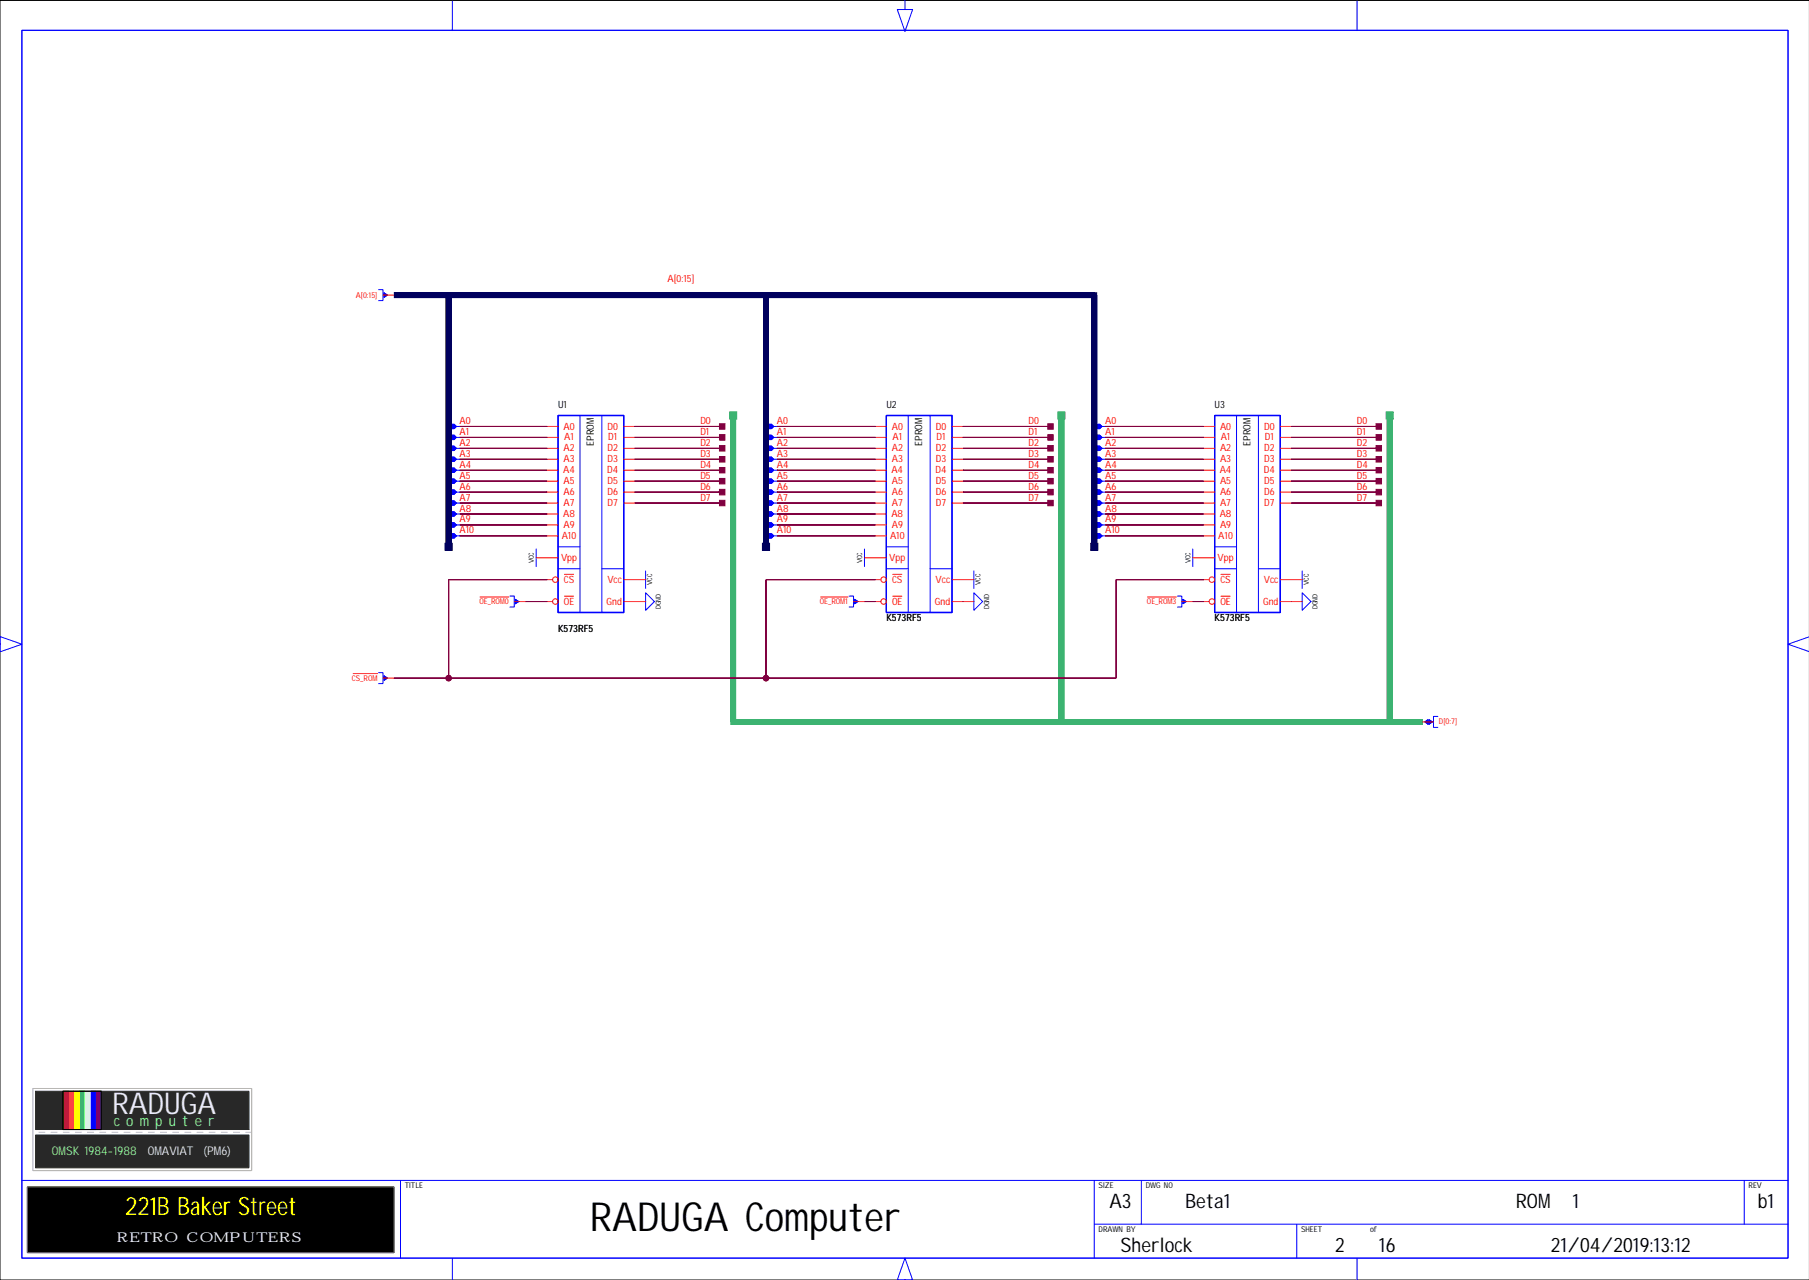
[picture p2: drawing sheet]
<svg xmlns="http://www.w3.org/2000/svg" width="420mm" height="297mm" viewBox="0 0 420 297" stroke-linecap="round" stroke-linejoin="round" font-family="sans-serif">
<path d="M419.9 .1h-419.9v296.9h419.9M14.6 253.2h8.9v8.9h-8.9z" fill="none" stroke="#000" stroke-width=".23"/>
<path d="M129.5 96.4h15.2v45.7h-15.2zM205.7 96.4h15.2v45.7h-15.2zM281.9 96.4h15.2v45.7h-15.2z" fill="none" stroke="#00f" stroke-width=".3"/>
<g fill="none" stroke="#f00" stroke-width=".23">
<path d="M88.9 68.5h2.5M106.7 99h.1M127 99h2.5M144.7 99h2.6M180.3 99h.1M203.2 99h2.5M220.9 99h2.6M256.5 99h.1M279.3 99h2.6M297.1 99h2.6M106.7 101.5h.1M106.7 104h.1"/>
<path d="M106.7 106.6h.1M106.7 109.1h.1M106.7 111.7h.1M106.7 114.2h.1M106.7 116.7h.1M106.7 119.3h.1M127 101.5h2.5M127 104h2.5M127 106.6h2.5M127 109.1h2.5M127 111.7h2.5M127 114.2h2.5"/>
<path d="M127 116.7h2.5M127 119.3h2.5M144.7 101.5h2.6M144.7 104h2.6M144.7 106.6h2.6M144.7 109.1h2.6M144.7 111.7h2.6M144.7 114.2h2.6M144.7 116.7h2.6M180.3 101.5h.1M180.3 104h.1M180.3 106.6h.1"/>
<path d="M180.3 109.1h.1M180.3 111.7h.1M180.3 114.2h.1M180.3 116.7h.1M180.3 119.3h.1M203.2 101.5h2.5M203.2 104h2.5M203.2 106.6h2.5M203.2 109.1h2.5M203.2 111.7h2.5M203.2 114.2h2.5M203.2 116.7h2.5"/>
<path d="M203.2 119.3h2.5M220.9 101.5h2.6M220.9 104h2.6M220.9 106.6h2.6M220.9 109.1h2.6M220.9 111.7h2.6M220.9 114.2h2.6M220.9 116.7h2.6M256.5 101.5h.1M256.5 104h.1M256.5 106.6h.1M256.5 109.1h.1"/>
<path d="M256.5 111.7h.1M256.5 114.2h.1M256.5 116.7h.1M256.5 119.3h.1M279.3 101.5h2.6M279.3 104h2.6M279.3 106.6h2.6M279.3 109.1h2.6M279.3 111.7h2.6M279.3 114.2h2.6M279.3 116.7h2.6M279.3 119.3h2.6"/>
<path d="M297.1 101.5h2.6M297.1 104h2.6M297.1 106.6h2.6M297.1 109.1h2.6M297.1 111.7h2.6M297.1 114.2h2.6M297.1 116.7h2.6M106.7 121.8h.1M106.7 124.4h.1M111.4 138.5h6.7M119.4 139.6h2.5M124.4 129.4h5.1"/>
<path d="M127 121.8h2.5M127 124.4h2.5M127 134.5h1.2M127 139.6h1.2M131 133.3h2.1M131 138.4h2.1M144.7 134.5h5.1M144.7 139.6h5.1M180.3 121.8h.1M180.3 124.4h.1M190.5 138.5h6.3M198.1 139.6h2.5"/>
<path d="M200.6 129.4h5.1M203.2 121.8h2.5M203.2 124.4h2.5M203.2 134.5h1.2M203.2 139.6h1.2M207.2 133.3h2.1M207.2 138.4h2.1M220.9 134.5h5.1M220.9 139.6h5.1M256.5 121.8h.1M256.5 124.4h.1M266.3 138.5h6.7"/>
<path d="M274.3 139.6h2.5M276.8 129.4h5.1M279.3 121.8h2.6M279.3 124.4h2.6M279.3 134.5h1.3M279.3 139.6h1.3M283.4 133.3h2.1M283.4 138.4h2.1M297.1 134.5h5.1M297.1 139.6h5.1M82 156.3h5.6M88.9 157.4h2.5"/>
<path d="M330.1 167.5h2.6"/>
<circle cx="128.9" cy="134.5" r=".63"/>
<circle cx="128.9" cy="139.6" r=".63"/>
<circle cx="205.1" cy="134.5" r=".63"/>
<circle cx="205.1" cy="139.6" r=".63"/>
<circle cx="281.2" cy="134.5" r=".63"/>
<circle cx="281.2" cy="139.6" r=".63"/>
</g>
<g fill="none" stroke="#00f" stroke-width=".23">
<path d="M210 0v2.2h1.8l-1.8 5.1-1.8-5.1h1.8M5.1 7h409.8v285h-409.8zM105 .2v6.9M314.9 .2v6.9M87.9 67.2h1v2.6h-1M89.1 68l.8 .5-.8 .5zM104.6 98.5h.8l.5 .5-.5 .5h-.8l-.5-.5zM105.9 99h.8M134.6 96.4v45.7M139.7 96.4v45.7M177.8 99l.5-.5h.7l.5 .5-.5 .5h-.7zM179.5 99h.8"/>
<path d="M210.8 96.4v45.7M215.9 96.4v45.7M253.9 99l.6-.5h.7l.5 .5-.5 .5h-.7zM255.7 99h.8M287 96.4v45.7M292 96.4v45.7M104.1 109.1l.5-.5h.8l.5 .5-.5 .5h-.8zM104.1 116.7l.5-.5h.8l.5 .5-.5 .5h-.8zM104.6 101h.8l.5 .5-.5 .5h-.8l-.5-.5zM104.6 103.5h.8l.5 .5-.5 .6h-.8l-.5-.6zM104.6 106.1h.8l.5 .5-.5 .5h-.8l-.5-.5zM104.6 111.2h.8l.5 .5-.5 .5h-.8l-.5-.5z"/>
<path d="M104.6 113.7h.8l.5 .5-.5 .5h-.8l-.5-.5zM104.6 118.8h.8l.5 .5-.5 .5h-.8l-.5-.5zM105.9 101.5h.8M105.9 104h.8M105.9 106.6h.8M105.9 109.1h.8M105.9 111.7h.8M105.9 114.2h.8M105.9 116.7h.8M105.9 119.3h.8M177.8 101.5l.5-.5h.7l.5 .5-.5 .5h-.7zM177.8 104l.5-.5h.7l.5 .5-.5 .6h-.7z"/>
<path d="M177.8 106.6l.5-.5h.7l.5 .5-.5 .5h-.7zM177.8 109.1l.5-.5h.7l.5 .5-.5 .5h-.7zM177.8 111.7l.5-.5h.7l.5 .5-.5 .5h-.7zM177.8 114.2l.5-.5h.7l.5 .5-.5 .5h-.7zM177.8 116.7l.5-.5h.7l.5 .5-.5 .5h-.7zM177.8 119.3l.5-.5h.7l.5 .5-.5 .5h-.7zM179.5 101.5h.8M179.5 104h.8M179.5 106.6h.8M179.5 109.1h.8M179.5 111.7h.8M179.5 114.2h.8"/>
<path d="M179.5 116.7h.8M179.5 119.3h.8M253.9 101.5l.6-.5h.7l.5 .5-.5 .5h-.7zM253.9 104l.6-.5h.7l.5 .5-.5 .6h-.7zM253.9 106.6l.6-.5h.7l.5 .5-.5 .5h-.7zM253.9 109.1l.6-.5h.7l.5 .5-.5 .5h-.7zM253.9 111.7l.6-.5h.7l.5 .5-.5 .5h-.7zM253.9 114.2l.6-.5h.7l.5 .5-.5 .5h-.7zM253.9 116.7l.6-.5h.7l.5 .5-.5 .5h-.7zM253.9 119.3l.6-.5h.7l.5 .5-.5 .5h-.7zM255.7 101.5h.8M255.7 104h.8"/>
<path d="M255.7 106.6h.8M255.7 109.1h.8M255.7 111.7h.8M255.7 114.2h.8M255.7 116.7h.8M255.7 119.3h.8M104.6 121.3h.8l.5 .5-.5 .5h-.8l-.5-.5zM104.6 123.9h.8l.5 .5-.5 .5h-.8l-.5-.5zM105.9 121.8h.8M105.9 124.4h.8M118.3 138.3h1.1v2.6h-1.1M119.6 139.1l.8 .5-.8 .5z"/>
<path d="M124.4 127.4v4.1M129.5 132h5.1M129.5 126.9h5.1M139.7 132h5M149.8 137.6l2.1 2-2.1 2zM149.8 132.5v4M177.8 121.8l.5-.5h.7l.5 .5-.5 .5h-.7zM177.8 124.4l.5-.5h.7l.5 .5-.5 .5h-.7zM179.5 121.8h.8M179.5 124.4h.8M197.1 138.3h1v2.6h-1M198.3 139.1l.8 .5-.8 .5z"/>
<path d="M200.6 127.4v4.1M205.7 132h5.1M205.7 126.9h5.1M215.9 132h5M226 137.6l2 2-2 2zM226 132.5v4M253.9 121.8l.6-.5h.7l.5 .5-.5 .5h-.7zM253.9 124.4l.6-.5h.7l.5 .5-.5 .5h-.7zM255.7 121.8h.8M255.7 124.4h.8M273.2 138.3h1.1v2.6h-1.1M274.5 139.1l.8 .5-.8 .5z"/>
<path d="M276.8 127.4v4.1M281.9 132h5.1M281.9 126.9h5.1M292 132h5.1M302.2 137.6l2 2-2 2zM302.2 132.5v4M-.1 149.5l.1-1.8 5.1 1.8-5.1 1.8v-1.8M87.9 156.1h1v2.5h-1M89.1 156.9l.8 .5-.8 .5zM419.9 147.8l-5 1.7 5 1.7M330.6 167.5l.8-.5v1zM331.6 167l.8 .5-.8 .5z"/>
<path d="M333.7 166.3h-1v2.5h1M5.1 273.9h87.8M253.9 273.9h-161v18.1M264.9 273.9v10.2M404.8 273.9v10.2M414.9 273.9h-161v18.1M105 292v5.1M210 297h1.8l-1.8-5-1.8 5 1.8 .1M253.9 284.1h161M300.9 284.1v7.9M314.9 292v5.1"/>
</g>
<g fill="#00f" stroke="#00f" stroke-width=".23">
<path d="M253.9 99l.6-.5h.7l.5 .5-.5 .5h-.7z" fill-rule="evenodd"/>
<path d="M253.9 101.5l.6-.5h.7l.5 .5-.5 .5h-.7z" fill-rule="evenodd"/>
<path d="M253.9 104l.6-.5h.7l.5 .5-.5 .6h-.7z" fill-rule="evenodd"/>
<path d="M253.9 106.6l.6-.5h.7l.5 .5-.5 .5h-.7z" fill-rule="evenodd"/>
<path d="M253.9 109.1l.6-.5h.7l.5 .5-.5 .5h-.7z" fill-rule="evenodd"/>
<path d="M253.9 111.7l.6-.5h.7l.5 .5-.5 .5h-.7z" fill-rule="evenodd"/>
<path d="M253.9 114.2l.6-.5h.7l.5 .5-.5 .5h-.7z" fill-rule="evenodd"/>
<path d="M253.9 116.7l.6-.5h.7l.5 .5-.5 .5h-.7z" fill-rule="evenodd"/>
<path d="M253.9 119.3l.6-.5h.7l.5 .5-.5 .5h-.7z" fill-rule="evenodd"/>
<path d="M253.9 121.8l.6-.5h.7l.5 .5-.5 .5h-.7z" fill-rule="evenodd"/>
<path d="M253.9 124.4l.6-.5h.7l.5 .5-.5 .5h-.7z" fill-rule="evenodd"/>
<path d="M177.8 99l.5-.5h.7l.5 .5-.5 .5h-.7z" fill-rule="evenodd"/>
<path d="M177.8 101.5l.5-.5h.7l.5 .5-.5 .5h-.7z" fill-rule="evenodd"/>
<path d="M177.8 104l.5-.5h.7l.5 .5-.5 .6h-.7z" fill-rule="evenodd"/>
<path d="M177.8 106.6l.5-.5h.7l.5 .5-.5 .5h-.7z" fill-rule="evenodd"/>
<path d="M177.8 109.1l.5-.5h.7l.5 .5-.5 .5h-.7z" fill-rule="evenodd"/>
<path d="M177.8 111.7l.5-.5h.7l.5 .5-.5 .5h-.7z" fill-rule="evenodd"/>
<path d="M177.8 114.2l.5-.5h.7l.5 .5-.5 .5h-.7z" fill-rule="evenodd"/>
<path d="M177.8 116.7l.5-.5h.7l.5 .5-.5 .5h-.7z" fill-rule="evenodd"/>
<path d="M177.8 119.3l.5-.5h.7l.5 .5-.5 .5h-.7z" fill-rule="evenodd"/>
<path d="M177.8 121.8l.5-.5h.7l.5 .5-.5 .5h-.7z" fill-rule="evenodd"/>
<path d="M89.1 156.9l.8 .5-.8 .5z" fill-rule="evenodd"/>
<path d="M89.1 68l.8 .5-.8 .5z" fill-rule="evenodd"/>
<path d="M104.6 98.5h.8l.5 .5-.5 .5h-.8l-.5-.5z" fill-rule="evenodd"/>
<path d="M104.6 101h.8l.5 .5-.5 .5h-.8l-.5-.5z" fill-rule="evenodd"/>
<path d="M104.6 103.5h.8l.5 .5-.5 .6h-.8l-.5-.6z" fill-rule="evenodd"/>
<path d="M104.6 106.1h.8l.5 .5-.5 .5h-.8l-.5-.5z" fill-rule="evenodd"/>
<path d="M104.1 109.1l.5-.5h.8l.5 .5-.5 .5h-.8z" fill-rule="evenodd"/>
<path d="M104.6 111.2h.8l.5 .5-.5 .5h-.8l-.5-.5z" fill-rule="evenodd"/>
<path d="M104.6 113.7h.8l.5 .5-.5 .5h-.8l-.5-.5z" fill-rule="evenodd"/>
<path d="M104.1 116.7l.5-.5h.8l.5 .5-.5 .5h-.8z" fill-rule="evenodd"/>
<path d="M104.6 118.8h.8l.5 .5-.5 .5h-.8l-.5-.5z" fill-rule="evenodd"/>
<path d="M104.6 121.3h.8l.5 .5-.5 .5h-.8l-.5-.5z" fill-rule="evenodd"/>
<path d="M104.6 123.9h.8l.5 .5-.5 .5h-.8l-.5-.5z" fill-rule="evenodd"/>
<path d="M198.3 139.1l.8 .5-.8 .5z" fill-rule="evenodd"/>
<path d="M119.6 139.1l.8 .5-.8 .5z" fill-rule="evenodd"/>
<path d="M274.5 139.1l.8 .5-.8 .5z" fill-rule="evenodd"/>
<path d="M177.8 124.4l.5-.5h.7l.5 .5-.5 .5h-.7z" fill-rule="evenodd"/>
<path d="M331.6 167l.8 .5-.8 .5z" fill-rule="evenodd"/>
<path d="M330.6 167.5l.8-.5v1z" fill-rule="evenodd"/>
<path d="M21 253.2h1.2v8.9h-1.2z" fill-rule="evenodd"/>
</g>
<g fill="#3cb371" stroke="#3cb371" stroke-width="1.3" stroke-linecap="butt">
<path d="M322.5 96.4v71.1z" fill-rule="evenodd"/>
<path d="M322.5 167.5h7.6z" fill-rule="evenodd"/>
<path d="M246.3 167.5h76.2z" fill-rule="evenodd"/>
<path d="M170.1 167.5h76.2z" fill-rule="evenodd"/>
<path d="M246.3 96.4v71.1z" fill-rule="evenodd"/>
<path d="M170.1 96.4v71.1z" fill-rule="evenodd"/>
</g>
<path d="M170.1 96.4v71.1h160M246.3 96.4v71.1M322.5 96.4v71.1" fill="none" stroke="#3cb371" stroke-width="1.3" stroke-linecap="butt"/>
<g fill="#3cb371" stroke="#3cb371" stroke-width=".23">
<path d="M321.7 95.6h1.6v1.6h-1.6z" fill-rule="evenodd"/>
<path d="M245.5 95.6h1.6v1.6h-1.6z" fill-rule="evenodd"/>
<path d="M169.6 167h1.1v1.1h-1.1z" fill-rule="evenodd"/>
<path d="M169.3 95.6h1.7v1.6h-1.7z" fill-rule="evenodd"/>
<circle cx="322.5" cy="167.5" r=".55"/>
<circle cx="246.3" cy="167.5" r=".55"/>
</g>
<g fill="none" stroke="#3cb371" stroke-width=".23">
<circle cx="246.3" cy="167.5" r=".55"/>
<circle cx="322.5" cy="167.5" r=".55"/>
</g>
<g fill="#800040" stroke="#800040" stroke-width=".23">
<path d="M256.5 99h22.8z" fill-rule="evenodd"/>
<path d="M256.5 104h22.8z" fill-rule="evenodd"/>
<path d="M256.5 101.5h22.8z" fill-rule="evenodd"/>
<path d="M256.5 106.6h22.8z" fill-rule="evenodd"/>
<path d="M256.5 109.1h22.8z" fill-rule="evenodd"/>
<path d="M256.5 111.7h22.8z" fill-rule="evenodd"/>
<path d="M256.5 114.2h22.8z" fill-rule="evenodd"/>
<path d="M256.5 116.7h22.8z" fill-rule="evenodd"/>
<path d="M256.5 119.3h22.8z" fill-rule="evenodd"/>
<path d="M256.5 121.8h22.8z" fill-rule="evenodd"/>
<path d="M256.5 124.4h22.8z" fill-rule="evenodd"/>
<path d="M180.3 99h22.9z" fill-rule="evenodd"/>
<path d="M180.3 101.5h22.9z" fill-rule="evenodd"/>
<path d="M180.3 104h22.9z" fill-rule="evenodd"/>
<path d="M180.3 106.6h22.9z" fill-rule="evenodd"/>
<path d="M180.3 109.1h22.9z" fill-rule="evenodd"/>
<path d="M180.3 111.7h22.9z" fill-rule="evenodd"/>
<path d="M180.3 114.2h22.9z" fill-rule="evenodd"/>
<path d="M180.3 116.7h22.9z" fill-rule="evenodd"/>
<path d="M180.3 119.3h22.9z" fill-rule="evenodd"/>
<path d="M180.3 121.8h22.9z" fill-rule="evenodd"/>
<path d="M180.3 124.4h22.9z" fill-rule="evenodd"/>
<path d="M106.7 99h20.3z" fill-rule="evenodd"/>
<path d="M106.7 101.5h20.3z" fill-rule="evenodd"/>
<path d="M106.7 104h20.3z" fill-rule="evenodd"/>
<path d="M106.7 106.6h20.3z" fill-rule="evenodd"/>
<path d="M106.7 109.1h20.3z" fill-rule="evenodd"/>
<path d="M106.7 111.7h20.3z" fill-rule="evenodd"/>
<path d="M106.7 114.2h20.3z" fill-rule="evenodd"/>
<path d="M106.7 116.7h20.3z" fill-rule="evenodd"/>
<path d="M106.7 119.3h20.3z" fill-rule="evenodd"/>
<path d="M106.7 121.8h20.3z" fill-rule="evenodd"/>
<path d="M106.7 124.4h20.3z" fill-rule="evenodd"/>
<path d="M147.3 99h20.3z" fill-rule="evenodd"/>
<path d="M167 98.3h1.2v1.3h-1.2z" fill-rule="evenodd"/>
<path d="M147.3 101.5h20.3z" fill-rule="evenodd"/>
<path d="M167 100.9h1.2v1.2h-1.2z" fill-rule="evenodd"/>
<path d="M147.3 104h20.3z" fill-rule="evenodd"/>
<path d="M167 103.4h1.2v1.3h-1.2z" fill-rule="evenodd"/>
<path d="M147.3 106.6h20.3z" fill-rule="evenodd"/>
<path d="M167 105.9h1.2v1.3h-1.2z" fill-rule="evenodd"/>
<path d="M147.3 109.1h20.3z" fill-rule="evenodd"/>
<path d="M167 108.5h1.2v1.3h-1.2z" fill-rule="evenodd"/>
<path d="M147.3 111.7h20.3z" fill-rule="evenodd"/>
<path d="M167 111h1.2v1.3h-1.2z" fill-rule="evenodd"/>
<path d="M147.3 114.2h20.3z" fill-rule="evenodd"/>
<path d="M167 113.6h1.2v1.2h-1.2z" fill-rule="evenodd"/>
<path d="M147.3 116.7h20.3z" fill-rule="evenodd"/>
<path d="M167 116.1h1.2v1.3h-1.2z" fill-rule="evenodd"/>
<path d="M223.5 99h20.3z" fill-rule="evenodd"/>
<path d="M243.1 98.3h1.3v1.3h-1.3z" fill-rule="evenodd"/>
<path d="M223.5 101.5h20.3z" fill-rule="evenodd"/>
<path d="M243.1 100.9h1.3v1.2h-1.3z" fill-rule="evenodd"/>
<path d="M223.5 104h20.3z" fill-rule="evenodd"/>
<path d="M243.1 103.4h1.3v1.3h-1.3z" fill-rule="evenodd"/>
<path d="M223.5 106.6h20.3z" fill-rule="evenodd"/>
<path d="M243.1 105.9h1.3v1.3h-1.3z" fill-rule="evenodd"/>
<path d="M223.5 109.1h20.3z" fill-rule="evenodd"/>
<path d="M243.1 108.5h1.3v1.3h-1.3z" fill-rule="evenodd"/>
<path d="M223.5 111.7h20.3z" fill-rule="evenodd"/>
<path d="M243.1 111h1.3v1.3h-1.3z" fill-rule="evenodd"/>
<path d="M223.5 114.2h20.3z" fill-rule="evenodd"/>
<path d="M243.1 113.6h1.3v1.2h-1.3z" fill-rule="evenodd"/>
<path d="M223.5 116.7h20.3z" fill-rule="evenodd"/>
<path d="M243.1 116.1h1.3v1.3h-1.3z" fill-rule="evenodd"/>
<path d="M299.7 99h20.3z" fill-rule="evenodd"/>
<path d="M319.3 98.3h1.3v1.3h-1.3z" fill-rule="evenodd"/>
<path d="M299.7 101.5h20.3z" fill-rule="evenodd"/>
<path d="M319.3 100.9h1.3v1.2h-1.3z" fill-rule="evenodd"/>
<path d="M299.7 104h20.3z" fill-rule="evenodd"/>
<path d="M319.3 103.4h1.3v1.3h-1.3z" fill-rule="evenodd"/>
<path d="M299.7 106.6h20.3z" fill-rule="evenodd"/>
<path d="M319.3 105.9h1.3v1.3h-1.3z" fill-rule="evenodd"/>
<path d="M121.9 139.6h5.1z" fill-rule="evenodd"/>
<path d="M200.6 139.6h2.6z" fill-rule="evenodd"/>
<path d="M276.8 139.6h2.5z" fill-rule="evenodd"/>
<path d="M104.1 134.5v22.9z" fill-rule="evenodd"/>
<path d="M91.4 157.4h12.7z" fill-rule="evenodd"/>
<path d="M259 134.5h20.3z" fill-rule="evenodd"/>
<path d="M177.8 134.5h25.4z" fill-rule="evenodd"/>
<path d="M177.8 134.5v22.9z" fill-rule="evenodd"/>
<path d="M104.1 134.5h22.9z" fill-rule="evenodd"/>
<path d="M104.1 157.4h73.7z" fill-rule="evenodd"/>
<path d="M177.8 157.4h81.2z" fill-rule="evenodd"/>
<path d="M259 134.5v22.9z" fill-rule="evenodd"/>
<path d="M299.7 109.1h20.3z" fill-rule="evenodd"/>
<path d="M319.3 108.5h1.3v1.3h-1.3z" fill-rule="evenodd"/>
<path d="M299.7 111.7h20.3z" fill-rule="evenodd"/>
<path d="M319.3 111h1.3v1.3h-1.3z" fill-rule="evenodd"/>
<path d="M299.7 114.2h20.3z" fill-rule="evenodd"/>
<path d="M319.3 113.6h1.3v1.2h-1.3z" fill-rule="evenodd"/>
<path d="M299.7 116.7h20.3z" fill-rule="evenodd"/>
<path d="M319.3 116.1h1.3v1.3h-1.3z" fill-rule="evenodd"/>
<circle cx="104.1" cy="157.4" r=".63"/>
<circle cx="177.8" cy="157.4" r=".63"/>
</g>
<g fill="none" stroke="#800040" stroke-width=".23">
<path d="M106.7 99h20.3M147.3 99h20.3M180.3 99h22.9M223.5 99h20.3M256.5 99h22.8M299.7 99h20.3M106.7 104h20.3M106.7 101.5h20.3M106.7 106.6h20.3M106.7 109.1h20.3M106.7 111.7h20.3M106.7 114.2h20.3"/>
<path d="M106.7 116.7h20.3M106.7 119.3h20.3M147.3 104h20.3M147.3 101.5h20.3M147.3 106.6h20.3M147.3 109.1h20.3M147.3 111.7h20.3M147.3 114.2h20.3M147.3 116.7h20.3M180.3 104h22.9M180.3 101.5h22.9M180.3 106.6h22.9"/>
<path d="M180.3 109.1h22.9M180.3 111.7h22.9M180.3 114.2h22.9M180.3 116.7h22.9M180.3 119.3h22.9M223.5 104h20.3M223.5 101.5h20.3M223.5 106.6h20.3M223.5 109.1h20.3M223.5 111.7h20.3M223.5 114.2h20.3M223.5 116.7h20.3"/>
<path d="M256.5 104h22.8M256.5 101.5h22.8M256.5 106.6h22.8M256.5 109.1h22.8M256.5 111.7h22.8M256.5 114.2h22.8M256.5 116.7h22.8M256.5 119.3h22.8M299.7 104h20.3M299.7 101.5h20.3M299.7 106.6h20.3M299.7 109.1h20.3"/>
<path d="M299.7 111.7h20.3M299.7 114.2h20.3M299.7 116.7h20.3M106.7 121.8h20.3M106.7 124.4h20.3M121.9 139.6h5.1M127 129.4h.1M127 134.5h-22.9v22.9M147.3 134.5h.1M147.3 139.6h.1M180.3 121.8h22.9M180.3 124.4h22.9"/>
<path d="M200.6 139.6h2.6M203.2 129.4h.1M203.2 134.5h-25.4v22.9M223.5 134.5h.1M223.5 139.6h.1M256.5 121.8h22.8M256.5 124.4h22.8M276.8 139.6h2.5M279.3 129.4h.1M279.3 134.5h-20.3v22.9h-167.6M299.7 134.5h.1M299.7 139.6h.1"/>
<circle cx="104.1" cy="157.4" r=".63"/>
<circle cx="177.8" cy="157.4" r=".63"/>
</g>
<g fill="#282828" stroke="#282828" stroke-width=".23">
<path d="M23.5 253.2h34.3v8.9h-34.3z" fill-rule="evenodd"/>
<path d="M8.3 253.2h6.3v8.9h-6.3z" fill-rule="evenodd"/>
<path d="M8.3 263.4h49.5v7.6h-49.5z" fill-rule="evenodd"/>
</g>
<path d="M22.2 253.2h1.3v8.9h-1.3z" fill-rule="evenodd" fill="#800080" stroke="#800080" stroke-width=".23"/>
<path d="M18.4 253.2h1.3v8.9h-1.3z" fill-rule="evenodd" fill="#0f0" stroke="#0f0" stroke-width=".23"/>
<path d="M17.1 253.2h1.3v8.9h-1.3z" fill-rule="evenodd" fill="#ff0" stroke="#ff0" stroke-width=".23"/>
<path d="M15.9 253.2h1.2v8.9h-1.2z" fill-rule="evenodd" fill="#ff6820" stroke="#ff6820" stroke-width=".23"/>
<path d="M14.6 253.2h1.3v8.9h-1.3z" fill-rule="evenodd" fill="#f00" stroke="#f00" stroke-width=".23"/>
<path d="M19.7 253.2h1.3v8.9h-1.3z" fill-rule="evenodd" fill="#c0ffff" stroke="#c0ffff" stroke-width=".23"/>
<path d="M7.6 252.6h50.8v19h-50.8z" fill="none" stroke="#c0c0c0" stroke-width=".23"/>
<path d="M58.4 262.8h-50.1" fill="none" stroke="#c0c0c0" stroke-width=".23" stroke-dasharray="1.4 1.4"/>
<g fill="#00005e" stroke="#00005e" stroke-width="1.3" stroke-linecap="butt">
<path d="M253.9 68.5v58.4z" fill-rule="evenodd"/>
<path d="M177.8 68.5h76.1z" fill-rule="evenodd"/>
<path d="M104.1 68.5h73.7z" fill-rule="evenodd"/>
<path d="M91.4 68.5h12.7z" fill-rule="evenodd"/>
<path d="M104.1 68.5v58.4z" fill-rule="evenodd"/>
<path d="M177.8 68.5v58.4z" fill-rule="evenodd"/>
</g>
<path d="M91.4 68.5h162.5v58.4M104.1 68.5v58.4M177.8 68.5v58.4" fill="none" stroke="#00005e" stroke-width="1.3" stroke-linecap="butt"/>
<g fill="#00005e" stroke="#00005e" stroke-width=".23">
<path d="M253.1 126.1h1.7v1.6h-1.7z" fill-rule="evenodd"/>
<path d="M253.4 67.9h1.1v1.1h-1.1z" fill-rule="evenodd"/>
<path d="M103.3 126.1h1.6v1.6h-1.6z" fill-rule="evenodd"/>
<path d="M176.9 126.1h1.7v1.6h-1.7z" fill-rule="evenodd"/>
<circle cx="104.1" cy="68.5" r=".55"/>
<circle cx="177.8" cy="68.5" r=".55"/>
</g>
<g fill="none" stroke="#00005e" stroke-width=".23">
<circle cx="104.1" cy="68.5" r=".55"/>
<circle cx="177.8" cy="68.5" r=".55"/>
</g>
<path d="M6.3 275.5h85.1v15.2h-85.1z" fill-rule="evenodd" fill="#000" stroke="#000" stroke-width=".23"/>
<path d="M6.3 275.5h85.1v15.2h-85.1z" fill="none" stroke="#666" stroke-width=".23"/>
<text font-size="9.3" x="136.9" y="285.6">RADUGA Computer</text>
<text font-size="7" fill="#e6e6fa" x="26" y="258.5">RADUGA</text>
<text font-size="5.9" fill="#ffd700" x="29" y="282">221B Baker Street</text>
<g font-size="4.6">
<text x="257.5" y="280.4">A3</text>
<text x="275" y="280.4">Beta1</text>
<text x="351.8" y="280.4">ROM</text>
<text x="364.9" y="280.4">1</text>
<text x="407.9" y="280.4">b1</text>
<text x="260" y="290.6">Sherlock</text>
<text x="309.8" y="290.6">2</text>
<text x="320" y="290.6">16</text>
<text x="359.9" y="290.5">21/04/2019:13:12</text>
</g>
<text font-size="3.5" fill="#98fb98" x="26.4" y="261.3">c o m p u t e r</text>
<text font-size="3.2" fill="#e6e6fa" x="27.1" y="288.2">RETRO COMPUTERS</text>
<text font-size="2.8" fill="#98fb98" x="12" y="268">OMSK 1984-1988</text>
<g font-size="2.8" fill="#e6e6fa">
<text x="34.3" y="268">OMAVIAT</text>
<text x="47.2" y="268">(PM6)</text>
</g>
<g font-size="2.3" fill="#f00">
<text x="154.9" y="65.4">A[0:15]</text>
<text x="106.7" y="98.4">A0</text>
<text x="106.7" y="100.9">A1</text>
<text x="130.8" y="99.7">A0</text>
<text x="141" y="99.7">D0</text>
<text x="162.5" y="98.4">D0</text>
<text x="162.5" y="100.9">D1</text>
<text x="180.3" y="98.4">A0</text>
<text x="180.3" y="100.9">A1</text>
<text x="206.9" y="99.7">A0</text>
<text x="217.2" y="99.7">D0</text>
<text x="238.7" y="98.4">D0</text>
<text x="238.7" y="100.9">D1</text>
<text x="256.5" y="98.4">A0</text>
<text x="256.5" y="100.9">A1</text>
<text x="283.1" y="99.7">A0</text>
<text x="293.4" y="99.7">D0</text>
<text x="314.9" y="98.4">D0</text>
<text x="314.9" y="100.9">D1</text>
<text x="106.7" y="103.5">A2</text>
<text x="106.7" y="106">A3</text>
<text x="130.8" y="104.7">A2</text>
<text x="130.8" y="107.3">A3</text>
<text x="130.9" y="102.2">A1</text>
<text x="141" y="104.7">D2</text>
<text x="141" y="107.3">D3</text>
<text x="141.2" y="102.2">D1</text>
<text x="162.5" y="103.5">D2</text>
<text x="162.5" y="106">D3</text>
<text x="180.3" y="103.5">A2</text>
<text x="180.3" y="106">A3</text>
<text x="206.9" y="104.7">A2</text>
<text x="206.9" y="107.3">A3</text>
<text x="207.1" y="102.2">A1</text>
<text x="217.2" y="104.7">D2</text>
<text x="217.2" y="107.3">D3</text>
<text x="217.3" y="102.2">D1</text>
<text x="238.7" y="103.5">D2</text>
<text x="238.7" y="106">D3</text>
<text x="256.5" y="103.5">A2</text>
<text x="256.5" y="106">A3</text>
<text x="283.1" y="104.7">A2</text>
<text x="283.1" y="107.3">A3</text>
<text x="283.3" y="102.2">A1</text>
<text x="293.4" y="104.7">D2</text>
<text x="293.4" y="107.3">D3</text>
<text x="293.5" y="102.2">D1</text>
<text x="314.9" y="103.5">D2</text>
<text x="314.9" y="106">D3</text>
<text x="106.7" y="108.5">A4</text>
<text x="106.7" y="111.1">A5</text>
<text x="106.7" y="113.6">A6</text>
<text x="130.7" y="109.8">A4</text>
<text x="130.8" y="112.4">A5</text>
<text x="140.9" y="109.8">D4</text>
<text x="141" y="112.4">D5</text>
<text x="162.5" y="108.5">D4</text>
<text x="162.5" y="111.1">D5</text>
<text x="162.5" y="113.6">D6</text>
<text x="180.3" y="108.5">A4</text>
<text x="180.3" y="111.1">A5</text>
<text x="180.3" y="113.6">A6</text>
<text x="206.9" y="109.8">A4</text>
<text x="206.9" y="112.4">A5</text>
<text x="217.1" y="109.8">D4</text>
<text x="217.2" y="112.4">D5</text>
<text x="238.7" y="108.5">D4</text>
<text x="238.7" y="111.1">D5</text>
<text x="238.7" y="113.6">D6</text>
<text x="256.5" y="108.5">A4</text>
<text x="256.5" y="111.1">A5</text>
<text x="256.5" y="113.6">A6</text>
<text x="283" y="109.8">A4</text>
<text x="283.1" y="112.4">A5</text>
<text x="293.3" y="109.8">D4</text>
<text x="293.4" y="112.4">D5</text>
<text x="314.9" y="108.5">D4</text>
<text x="314.9" y="111.1">D5</text>
<text x="314.9" y="113.6">D6</text>
<text x="106.7" y="116.2">A7</text>
<text x="106.7" y="118.7">A8</text>
<text x="130.7" y="120">A8</text>
<text x="130.8" y="114.9">A6</text>
<text x="130.8" y="117.4">A7</text>
<text x="141" y="114.9">D6</text>
<text x="141" y="117.4">D7</text>
<text x="162.5" y="116.2">D7</text>
<text x="180.3" y="116.2">A7</text>
<text x="180.3" y="118.7">A8</text>
<text x="206.9" y="120">A8</text>
<text x="206.9" y="114.9">A6</text>
<text x="206.9" y="117.4">A7</text>
<text x="217.2" y="114.9">D6</text>
<text x="217.2" y="117.4">D7</text>
<text x="238.7" y="116.2">D7</text>
<text x="256.5" y="116.2">A7</text>
<text x="256.5" y="118.7">A8</text>
<text x="283" y="120">A8</text>
<text x="283.1" y="114.9">A6</text>
<text x="283.1" y="117.4">A7</text>
<text x="293.4" y="114.9">D6</text>
<text x="293.4" y="117.4">D7</text>
<text x="314.9" y="116.2">D7</text>
<text x="106.7" y="121.2">A9</text>
<text x="106.7" y="123.8">A10</text>
<text x="130.4" y="125.1">A10</text>
<text x="130.8" y="122.5">A9</text>
<text x="180.3" y="121.2">A9</text>
<text x="180.3" y="123.8">A10</text>
<text x="206.5" y="125.1">A10</text>
<text x="206.9" y="122.5">A9</text>
<text x="256.5" y="121.2">A9</text>
<text x="256.5" y="123.8">A10</text>
<text x="282.7" y="125.1">A10</text>
<text x="283.1" y="122.5">A9</text>
<text x="130.2" y="130.1">Vpp</text>
<text x="206.4" y="130.1">Vpp</text>
<text x="282.6" y="130.1">Vpp</text>
<text x="130.8" y="135.2">CS</text>
<text x="140.9" y="135.2">Vcc</text>
<text x="207" y="135.2">CS</text>
<text x="217.1" y="135.2">Vcc</text>
<text x="283.2" y="135.2">CS</text>
<text x="293.3" y="135.2">Vcc</text>
<text x="130.8" y="140.3">OE</text>
<text x="140.8" y="140.3">Gnd</text>
<text x="207" y="140.3">OE</text>
<text x="217" y="140.3">Gnd</text>
<text x="283.2" y="140.3">OE</text>
<text x="293.1" y="140.3">Gnd</text>
</g>
<g font-size="2.3">
<text x="129.5" y="94.6">U1</text>
<text x="205.7" y="94.6">U2</text>
<text x="281.9" y="94.6">U3</text>
<text x="137.8" y="103.5" transform="rotate(-90 137.8 103.5)">EPROM</text>
<text x="214" y="103.5" transform="rotate(-90 214 103.5)">EPROM</text>
<text x="290.2" y="103.5" transform="rotate(-90 290.2 103.5)">EPROM</text>
<text x="129.5" y="146.6">K573RF5</text>
<text x="205.7" y="144.1">K573RF5</text>
<text x="281.9" y="144.1">K573RF5</text>
</g>
<g font-size="1.9" fill="#f00">
<text x="82.6" y="69.1">A[0:15]</text>
<text x="111.3" y="140.2">OE_ROM0</text>
<text x="190.2" y="140.2">OE_ROM1</text>
<text x="266.2" y="140.2">OE_ROM3</text>
<text x="81.7" y="157.9">CS_ROM</text>
<text x="333.9" y="168.1">D[0:7]</text>
</g>
<g font-size="1.9">
<text x="94" y="275.6">TITLE</text>
<text x="255" y="275.6">SIZE</text>
<text x="265.9" y="275.6">DWG NO</text>
<text x="405.8" y="275.6">REV</text>
<text x="255" y="285.8">DRAWN BY</text>
<text x="301.9" y="285.8">SHEET</text>
<text x="317.9" y="285.8">of</text>
</g>
<g font-size="1.6">
<text x="123.9" y="130.7" transform="rotate(-90 123.9 130.7)">VCC</text>
<text x="200.1" y="130.7" transform="rotate(-90 200.1 130.7)">VCC</text>
<text x="276.3" y="130.7" transform="rotate(-90 276.3 130.7)">VCC</text>
<text x="151.3" y="135.8" transform="rotate(-90 151.3 135.8)">VCC</text>
<text x="227.5" y="135.8" transform="rotate(-90 227.5 135.8)">VCC</text>
<text x="303.7" y="135.8" transform="rotate(-90 303.7 135.8)">VCC</text>
<text x="153.4" y="141.4" transform="rotate(-90 153.4 141.4)">DGND</text>
<text x="229.6" y="141.4" transform="rotate(-90 229.6 141.4)">DGND</text>
<text x="305.7" y="141.4" transform="rotate(-90 305.7 141.4)">DGND</text>
</g>
</svg>
